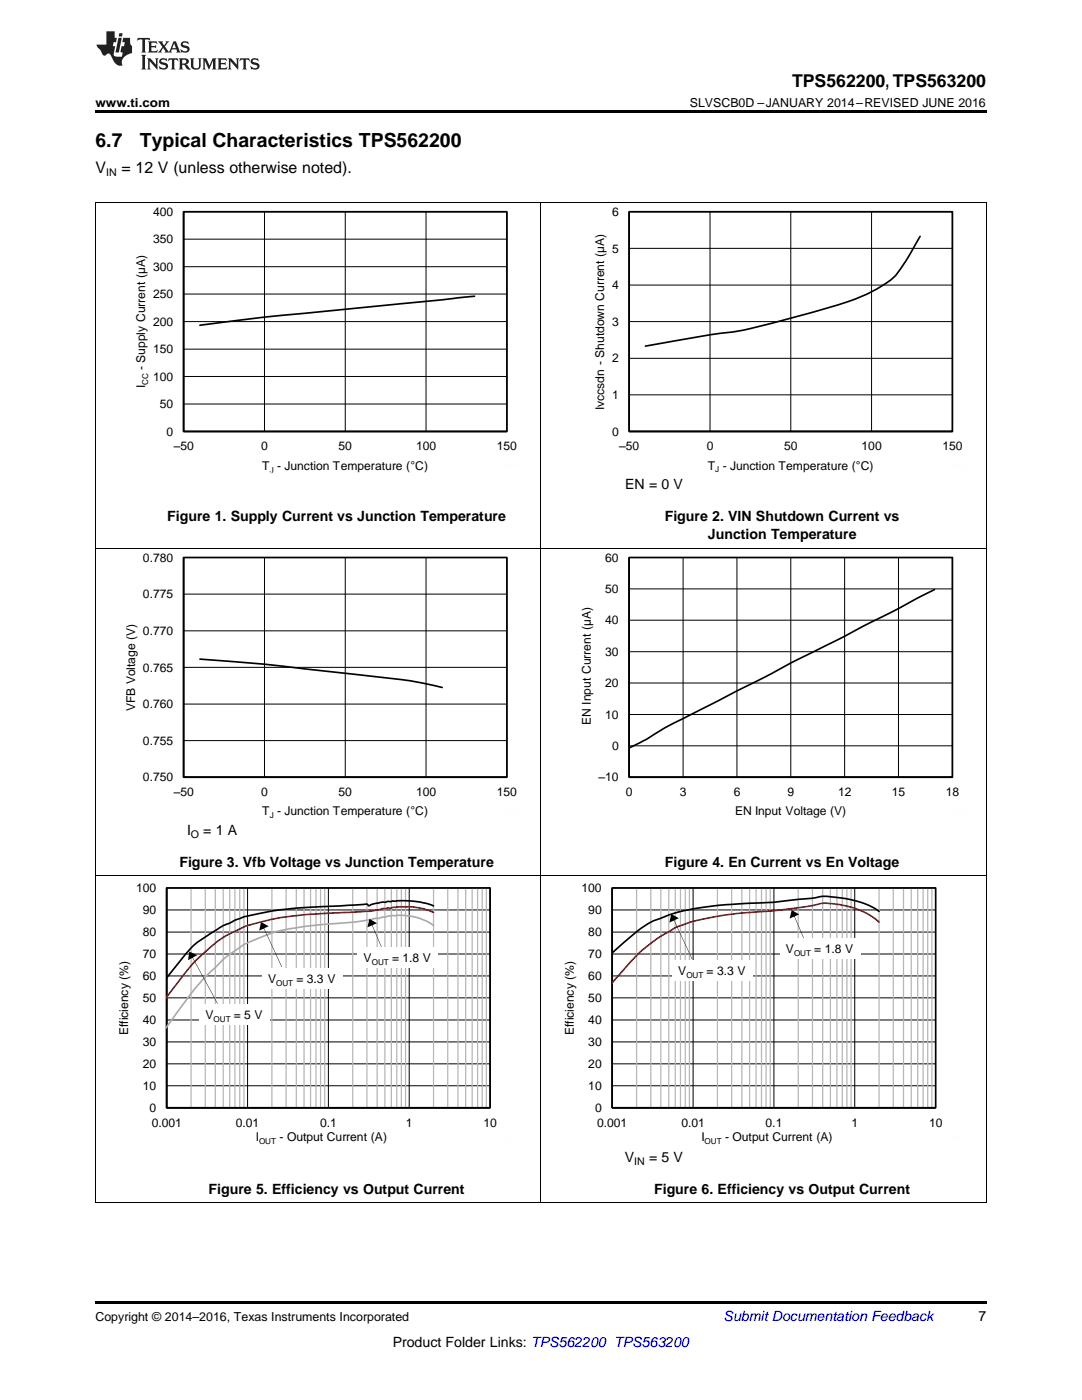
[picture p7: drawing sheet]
<svg xmlns="http://www.w3.org/2000/svg" width="216mm" height="279mm" viewBox="0 0 216 279" stroke-linecap="round" stroke-linejoin="round" font-family="sans-serif">
<path d="M19 240h.2zM196.7 240h.1zM19 259.7h177.8v.5h-177.8z" fill="#000"/>
<g fill="none" stroke="#000" stroke-width=".2">
<path d="M19.1 174.7v65.3M33.3 177.2h64.5v43.9h-64.5zM49.4 177.2v43.9M65.5 177.2v43.9M81.7 177.2v43.9M107.9 174.7v65.3M196.8 174.7v65.3M33.3 199.1h64.5M33.3 194.8h64.5M33.3 190.4h64.5M33.3 186h64.5M33.3 181.6h64.5"/>
<path d="M33.3 216.7h64.5M33.3 212.3h64.5M33.3 207.9h64.5M33.3 203.6h64.5M19 240h177.8"/>
</g>
<g fill="none" stroke="#b7b7b7" stroke-width=".25">
<path d="M38.1 177.2v43.9M41 177.2v43.9M43 177.2v43.9M44.5 177.2v43.9M45.8 177.2v43.9M46.9 177.2v43.9M47.8 177.2v43.9M48.7 177.2v43.9M54.3 177.2v43.9M57.1 177.2v43.9M59.1 177.2v43.9M60.7 177.2v43.9"/>
<path d="M62 177.2v43.9M63 177.2v43.9M64 177.2v43.9M64.8 177.2v43.9M70.4 177.2v43.9M73.2 177.2v43.9M75.3 177.2v43.9M76.8 177.2v43.9M78.1 177.2v43.9M79.2 177.2v43.9M80.1 177.2v43.9M80.9 177.2v43.9"/>
<path d="M86.5 177.2v43.9M89.3 177.2v43.9M91.4 177.2v43.9M92.9 177.2v43.9M94.2 177.2v43.9M95.3 177.2v43.9M96.2 177.2v43.9M97 177.2v43.9"/>
</g>
<path d="M33.3 177.2h64.5v43.9h-64.5zM33.3 177.2v43.9h64.5M86.5 180.8l-2.7-.8-3.4-.3-4.5 .4-1.6 .4-.7 .3a.96 .96 0 0 0-1.2-.3l-13.3 .7a53.2 53.2 0 0 0-11 2l-1.7 .7a37.3 37.3 0 0 0-7.7 4.7l-1.6 1.7-3.9 4.9" fill="none" stroke="#000" stroke-width=".33"/>
<path d="M86.5 184.7l-1.6-.9-2.2-.8a13.3 13.3 0 0 0-7.2 .3h-.5l-3.9 .7-10.4 .9a29.6 29.6 0 0 0-12.9 4.2 24.3 24.3 0 0 0-5.5 4.6 50.9 50.9 0 0 0-7.6 9.3l-1.5 2" fill="none" stroke="#aaa" stroke-width=".33"/>
<path d="M86.5 182.1l-1.9-.7-1.1-.2-1.2-.2h-2.2l-3.6 .3-2.9 .6-13.7 .7a42.6 42.6 0 0 0-11.8 2.7l-.5 .2a21.2 21.2 0 0 0-7.4 5.2 72.3 72.3 0 0 0-7 8.3" fill="none" stroke="#f00" stroke-width=".33"/>
<path d="M22.7 175.4h81.3v53.2h-81.3z" fill="none" stroke="#fefefe" stroke-width=".2" stroke-dasharray=".4 .1" stroke-linecap="butt"/>
<path d="M71.3 189h16.2v4.1h-16.2z" fill-rule="evenodd" fill="#fff"/>
<path d="M74.1 184.4l2.1 4.6zM73.7 183.4l1.5 .8-1.9 .9z" fill="#000"/>
<path d="M52.2 193.2h16.2v4.1h-16.2z" fill-rule="evenodd" fill="#fff"/>
<path d="M52.5 185l3.8 8zM52.1 184l1.5 .8-1.9 .9z" fill="#000"/>
<path d="M39.7 200.3h14.1v4.1h-14.1z" fill-rule="evenodd" fill="#fff"/>
<path d="M38.2 190.8l5.3 9.5zM37.8 189.9l1.6 .7-1.9 1z" fill="#000"/>
<g fill="none" stroke="#000" stroke-width=".2">
<path d="M122.2 177.2h64.5v43.9h-64.5zM138.3 177.2v43.9M154.4 177.2v43.9M170.6 177.2v43.9M122.2 199.1h64.5M122.2 194.8h64.5M122.2 190.4h64.5M122.2 186h64.5M122.2 181.6h64.5M122.2 216.7h64.5M122.2 212.3h64.5M122.2 207.9h64.5"/>
<path d="M122.2 203.6h64.5"/>
</g>
<g fill="none" stroke="#b7b7b7" stroke-width=".25">
<path d="M127 177.2v43.9M129.9 177.2v43.9M131.9 177.2v43.9M133.4 177.2v43.9M134.7 177.2v43.9M135.8 177.2v43.9M136.7 177.2v43.9M137.6 177.2v43.9M143.2 177.2v43.9M146 177.2v43.9M148 177.2v43.9M149.6 177.2v43.9"/>
<path d="M150.9 177.2v43.9M151.9 177.2v43.9M152.9 177.2v43.9M153.7 177.2v43.9M159.3 177.2v43.9M162.1 177.2v43.9M164.2 177.2v43.9M165.7 177.2v43.9M167 177.2v43.9M168.1 177.2v43.9M169 177.2v43.9M169.8 177.2v43.9"/>
<path d="M175.4 177.2v43.9M178.2 177.2v43.9M180.3 177.2v43.9M181.8 177.2v43.9M183.1 177.2v43.9M184.2 177.2v43.9M185.1 177.2v43.9M185.9 177.2v43.9"/>
</g>
<path d="M122.2 177.2h64.5v43.9h-64.5zM122.2 177.2v43.9h64.5M175.4 181.9a19.4 19.4 0 0 0-9.7-2.9 9.9 9.9 0 0 0-4 .3l-7.3 .8-7.5 .3a44.9 44.9 0 0 0-16.6 3.4 41 41 0 0 0-8.2 6.4" fill="none" stroke="#000" stroke-width=".33"/>
<path d="M175.4 184a16.3 16.3 0 0 0-12-3.6l-2.5 .5-6.5 .9-6.4 .4a42 42 0 0 0-13.6 3.1 35.8 35.8 0 0 0-11.4 9.9l-.9 1" fill="none" stroke="#f00" stroke-width=".33"/>
<path d="M111.6 175.4h81.3v53.2h-81.3z" fill="none" stroke="#fefefe" stroke-width=".2" stroke-dasharray=".4 .1" stroke-linecap="butt"/>
<path d="M155.6 187.3h16.1v4h-16.1z" fill-rule="evenodd" fill="#fff"/>
<path d="M158.3 182.6l2.1 4.6zM158 181.6l1.5 .9-1.9 .8z" fill="#000"/>
<path d="M134.1 191.6h16.1v4.1h-16.1z" fill-rule="evenodd" fill="#fff"/>
<g fill="#000">
<path d="M19 22h177.8v.5h-177.8z"/>
<path d="M134.3 183.4l3.7 8zM133.9 182.4l1.6 .8-1.9 .9z"/>
</g>
<g fill="none" stroke="#000" stroke-width=".2">
<path d="M19 40.4h177.8M19.1 40.4v134.3M36.7 42.3h64.4v43.8M36.7 58.7h64.4M36.7 53.2h64.4M36.7 47.7h64.4M52.8 42.3v43.8M68.9 42.3v43.8M85 42.3v43.8M107.9 40.4v134.3M125.6 42.3h64.4v43.8h-64.4M125.6 56.9h64.4"/>
<path d="M125.6 49.6h64.4M141.7 42.3v43.8M157.8 42.3v43.8M173.9 42.3v43.8M196.8 40.4v134.3M36.7 75.1h64.4M36.7 69.7h64.4M36.7 64.2h64.4M125.6 64.2h64.4M125.6 78.8h64.4M125.6 71.5h64.4M36.7 80.6h64.4"/>
<path d="M19 109.4h177.8M36.7 111.3h64.4v43.8h-64.4M36.7 118.6h64.4M52.8 111.3v43.8M68.9 111.3v43.8M85 111.3v43.8M125.6 111.3h64.4v43.8h-64.4zM125.6 117.5h64.4M136.3 111.3v43.8M147 111.3v43.8M157.8 111.3v43.8M168.5 111.3v43.8"/>
<path d="M179.3 111.3v43.8M36.7 133.2h64.4M36.7 125.9h64.4M125.6 136.3h64.4M125.6 130.1h64.4M125.6 123.8h64.4M36.7 147.8h64.4M36.7 140.5h64.4M125.6 148.8h64.4M125.6 142.6h64.4M19 174.7h177.8"/>
</g>
<path d="M36.6 42.3h64.5v43.8h-64.5zM36.6 42.3v43.8h64.5M94.7 59.1l-41 4.1-13.8 1.7M125.5 42.3h64.5v43.8h-64.5zM125.5 42.3v43.8h64.5M183.6 47.2l-2.4 4.2a19.7 19.7 0 0 1-3.3 4.4 34.2 34.2 0 0 1-12.4 5.6l-12.2 3.3a60.9 60.9 0 0 1-11.6 2.1l-12.9 2.3M36.6 111.3h64.5v43.8h-64.5zM36.6 111.3v43.8h64.5M125.5 111.3h64.5v43.8h-64.5zM125.5 111.3v43.8h64.5M186.5 117.7l-48.2 24.7a76.7 76.7 0 0 0-9.9 5.4l-2.9 1.5M39.9 131.5l12.9 1.1 11.7 1.3a221.1 221.1 0 0 1 21.1 2.7l2.6 .6" fill="none" stroke="#000" stroke-width=".33"/>
<path d="M22.9 41.2h81.2v53.1h-81.2zM111.8 41.2h81.2v53.1h-81.2zM22.9 110.2h81.2v53.1h-81.2zM111.8 110.2h81.2v53.1h-81.2z" fill="none" stroke="#fefefe" stroke-width=".2" stroke-dasharray=".4 .1" stroke-linecap="butt"/>
<g fill="#231f20">
<path d="M27.5 7.6l-.1 .5 .4-.2h.6v.1v2.1l-.2 .4h1l-.3-.4v-2.1l.1-.1h.5l.5 .2-.2-.5zM29.5 8.3l.2 .3v1.5l-.2 .4h1.8l.2-.6a1.04 1.04 0 0 1-1.3 .2v-.7h.6l.3 .2v-.6l-.3 .2h-.6v-.6l.8-.1 .4 .3-.2-.5zM31.5 8.3l.9 1.1-.9 1.1h.8l-.2-.2 .5-.7 .4 .7-.2 .2h1.5l-.1-.2 .1-.4h.9l.1 .4-.2 .2h1l-.3-.3-.7-1.9h-.5l-.9 2-.8-1 .9-1h-.8l.1 .3-.3 .5-.4-.6 .2-.2zM34.7 8.6l.4 1h-.7zM36.3 8.4a.63 .63 0 0 0-.2 .7 .63 .63 0 0 0 .6 .4l.6 .2 .1 .2a.75 .75 0 0 1-.7 .4 .75 .75 0 0 1-.6-.5l.1 .7 .1-.1a1.11 1.11 0 0 0 1.5-.6 1.13 1.13 0 0 0-1.2-.8l-.1-.4a1.04 1.04 0 0 1 1.2 .2l-.2-.5-.1 .1-.5-.2zM28.2 10.9l.2 .4v2.2l-.2 .4h1l-.3-.4v-2.2l.3-.4zM29.3 11.6l.3 .4v1.5l-.3 .4h.8l-.2-.4v-1.3l1.5 1.7v-1.9l.2-.4h-.7l.2 .4v.9l-1.1-1.3zM32 11.8a.62 .62 0 0 0-.2 .7 .62 .62 0 0 0 .6 .4l.6 .1 .1 .3a.76 .76 0 0 1-.7 .3 .76 .76 0 0 1-.6-.4l.1 .7 .1-.1a1.11 1.11 0 0 0 1.5-.6 1.13 1.13 0 0 0-1.2-.8l-.1-.4a1.04 1.04 0 0 1 1.2 .2l-.2-.6-.1 .1-.5-.1zM33.7 11.6l-.2 .6a.61 .61 0 0 1 .8-.3v1.6l-.2 .4h.9l-.2-.4v-1.6a.63 .63 0 0 1 .8 .3l-.2-.6zM35.6 11.6l.3 .4v1.5l-.3 .4h1l-.2-.2v-.8l.5 .2a.76 .76 0 0 0 1.2 .7l-1-1a.58 .58 0 0 0 .6-.5 .58 .58 0 0 0-.5-.6zM36.4 11.9h.1a.45 .45 0 0 1 .5 .1 .45 .45 0 0 1 .1 .5l-.7 .2zM37.9 11.6l.2 .2a2.17 2.17 0 0 0 .3 1.9 .99 .99 0 0 0 1.6-.6v-1.1l.2-.4h-.7l.2 .2a1.92 1.92 0 0 1-.2 1.8 .6 .6 0 0 1-.9-.5v-1.1l.2-.4zM40.4 11.6l.2 .4v1.5l-.2 .4h.7l-.2-.4v-1.4l.8 1.8 .8-1.8v1.4l-.2 .4h.9l-.2-.4v-1.5l.2-.4h-.8l-.6 1.5-.6-1.5zM43.4 11.6l.2 .4v1.5l-.2 .4h1.8l.2-.6a1.04 1.04 0 0 1-1.3 .1v-.6h.5l.4 .2v-.6l-.4 .2h-.5v-.7h.8l.3 .3-.1-.6zM45.5 11.6l.2 .4v1.5l-.2 .4h.7l-.2-.4v-1.3l1.5 1.7v-1.9l.2-.4h-.7l.2 .4v.9l-1.1-1.3zM47.9 11.6l-.1 .6a.61 .61 0 0 1 .8-.3v1.6l-.3 .4h1l-.3-.4 .1-1.6a.63 .63 0 0 1 .7 .3l-.1-.6zM50.2 11.8a.62 .62 0 0 0-.2 .7 .62 .62 0 0 0 .6 .4l.6 .1 .2 .3a.76 .76 0 0 1-.8 .3 .76 .76 0 0 1-.6-.4l.1 .7 .2-.1a1.11 1.11 0 0 0 1.5-.6 1.13 1.13 0 0 0-1.3-.8l-.1-.4a1.04 1.04 0 0 1 1.2 .2l-.1-.6-.2 .1-.5-.1z"/>
<path d="M21.2 6.3v2.6h-1.9l.1 .4 .7 .9a.91 .91 0 0 0 1 .8 .56 .56 0 0 1 .5-.3 .56 .56 0 0 1 .5 .3l.4 .8a1.53 1.53 0 0 0 1.9 1.2 1.54 1.54 0 0 1 1-2.1l.9-.3v-1.4a1.52 1.52 0 0 1-.3-1.6h-1.4l-.2 .8h.5l-.2 .8h-.4l-.2 1v.2l.4 .1-.2 .8a1.93 1.93 0 0 1-1.6-.3l.3-1.8h-.5l.2-.8h.4l.2-.8h-.4v-1.3zM23.6 7.6l-.6 2.9h.7l.6-2.9zM23.8 6.6l-.1 .7h.6l.2-.7z"/>
</g>
<g font-size="3.9">
<text x="19" y="29.3">6.7</text>
<text x="27.9" y="29.3">Typical Characteristics TPS562200</text>
</g>
<text font-size="3.5" x="158" y="17.3">TPS562200, TPS563200</text>
<g font-size="3.2">
<text x="19" y="34.4">V</text>
<text x="24.2" y="34.4">= 12 V (unless otherwise noted).</text>
</g>
<g font-size="2.8">
<text x="124.7" y="97.6">EN = 0 V</text>
<text x="33.4" y="104">Figure 1. Supply Current vs Junction Temperature</text>
<text x="132.6" y="104">Figure 2. VIN Shutdown Current vs</text>
<text x="141.3" y="107.7">Junction Temperature</text>
<text x="37.3" y="166.6">I</text>
<text x="40.6" y="166.6">= 1 A</text>
<text x="35.8" y="173">Figure 3. Vfb Voltage vs Junction Temperature</text>
<text x="132.7" y="173">Figure 4. En Current vs En Voltage</text>
<text x="124.7" y="231.9">V</text>
<text x="129.5" y="231.9">= 5 V</text>
<text x="41.6" y="238.3">Figure 5. Efficiency vs Output Current</text>
<text x="130.5" y="238.3">Figure 6. Efficiency vs Output Current</text>
<text x="195.3" y="263.6">7</text>
<text x="78.4" y="268.9">Product Folder Links: TPS562200 TPS563200</text>
</g>
<text font-size="2.8" fill="#0000c8" x="144.4" y="263.6">Submit Documentation Feedback</text>
<g font-size="2.5">
<text x="19" y="21.4">www.ti.com</text>
<text x="137.7" y="21.4">SLVSCB0D –JANUARY 2014–REVISED JUNE 2016</text>
<text x="19" y="263.6">Copyright © 2014–2016, Texas Instruments Incorporated</text>
</g>
<g font-size="2.4">
<text x="30.5" y="43.1">400</text>
<text x="122.1" y="43.1">6</text>
<text x="30.5" y="48.6">350</text>
<text x="122.1" y="50.4">5</text>
<text x="30.5" y="59.5">250</text>
<text x="30.5" y="54.1">300</text>
<text x="122.1" y="57.7">4</text>
<text x="30.5" y="65">200</text>
<text x="122.1" y="65">3</text>
<text x="30.5" y="70.5">150</text>
<text x="29" y="77.5" transform="rotate(-90 29 77.5)">I</text>
<text x="29" y="73.9" transform="rotate(-90 29 73.9)">- Supply Current (µA)</text>
<text x="30.5" y="76">100</text>
<text x="122.1" y="72.3">2</text>
<text x="31.9" y="81.5">50</text>
<text x="120.6" y="81.8" transform="rotate(-90 120.6 81.8)">Ivccsdn - Shutdown Current (µA)</text>
<text x="122.1" y="79.6">1</text>
<text x="33.2" y="86.9">0</text>
<text x="34.7" y="89.9">±50</text>
<text x="52.1" y="89.9">0</text>
<text x="67.6" y="89.9">50</text>
<text x="83" y="89.9">100</text>
<text x="99.2" y="89.9">150</text>
<text x="122.1" y="86.9">0</text>
<text x="123.6" y="89.9">±50</text>
<text x="141" y="89.9">0</text>
<text x="156.5" y="89.9">50</text>
<text x="171.9" y="89.9">100</text>
<text x="188.1" y="89.9">150</text>
<text x="52.3" y="93.7">T - Junction Temperature (ÉC)</text>
<text x="141.2" y="93.7">T - Junction Temperature (ÉC)</text>
<text x="28.5" y="112.1">0.780</text>
<text x="120.8" y="112.1">60</text>
<text x="28.5" y="119.4">0.775</text>
<text x="120.8" y="118.4">50</text>
<text x="120.8" y="124.6">40</text>
<text x="28.5" y="126.7">0.770</text>
<text x="120.8" y="130.9">30</text>
<text x="28.5" y="134">0.765</text>
<text x="120.8" y="137.2">20</text>
<text x="26.9" y="141.9" transform="rotate(-90 26.9 141.9)">VFB Voltage (V)</text>
<text x="28.5" y="141.3">0.760</text>
<text x="120.8" y="143.4">10</text>
<text x="28.5" y="148.6">0.755</text>
<text x="117.9" y="144.7" transform="rotate(-90 117.9 144.7)">EN Input Current (µA)</text>
<text x="122.1" y="149.7">0</text>
<text x="28.5" y="156">0.750</text>
<text x="119.4" y="156">±10</text>
<text x="34.7" y="158.9">±50</text>
<text x="52.1" y="158.9">0</text>
<text x="67.6" y="158.9">50</text>
<text x="83" y="158.9">100</text>
<text x="99.2" y="158.9">150</text>
<text x="124.9" y="158.9">0</text>
<text x="135.6" y="158.9">3</text>
<text x="146.4" y="158.9">6</text>
<text x="157.1" y="158.9">9</text>
<text x="167.2" y="158.9">12</text>
<text x="178" y="158.9">15</text>
<text x="188.7" y="158.9">18</text>
<text x="52.3" y="162.7">T - Junction Temperature (ÉC)</text>
<text x="146.7" y="162.7">EN Input Voltage (V)</text>
<text x="27.2" y="178.1">100</text>
<text x="116.1" y="178.1">100</text>
<text x="28.5" y="182.4">90</text>
<text x="117.4" y="182.4">90</text>
<text x="28.5" y="191.2">70</text>
<text x="28.5" y="186.8">80</text>
<text x="72.6" y="191.9">V</text>
<text x="78.2" y="191.9">= 1.8 V</text>
<text x="117.4" y="191.2">70</text>
<text x="117.4" y="186.8">80</text>
<text x="156.8" y="190.2">V</text>
<text x="162.5" y="190.2">= 1.8 V</text>
<text x="28.5" y="195.6">60</text>
<text x="53.5" y="196.1">V</text>
<text x="59.2" y="196.1">= 3.3 V</text>
<text x="117.4" y="195.6">60</text>
<text x="135.3" y="194.5">V</text>
<text x="141" y="194.5">= 3.3 V</text>
<text x="28.5" y="200">50</text>
<text x="41" y="203.3">V</text>
<text x="46.7" y="203.3">= 5 V</text>
<text x="117.4" y="200">50</text>
<text x="25.6" y="206.6" transform="rotate(-90 25.6 206.6)">Efficiency (%)</text>
<text x="28.5" y="208.8">30</text>
<text x="28.5" y="204.4">40</text>
<text x="114.5" y="206.6" transform="rotate(-90 114.5 206.6)">Efficiency (%)</text>
<text x="117.4" y="208.8">30</text>
<text x="117.4" y="204.4">40</text>
<text x="28.5" y="213.2">20</text>
<text x="117.4" y="213.2">20</text>
<text x="28.5" y="217.5">10</text>
<text x="29.8" y="221.9">0</text>
<text x="117.4" y="217.5">10</text>
<text x="118.7" y="221.9">0</text>
<text x="30.3" y="224.9">0.001</text>
<text x="47.1" y="224.9">0.01</text>
<text x="51.1" y="227.7">I</text>
<text x="55.8" y="227.7">- Output Current (A)</text>
<text x="63.9" y="224.9">0.1</text>
<text x="81" y="224.9">1</text>
<text x="96.5" y="224.9">10</text>
<text x="119.2" y="224.9">0.001</text>
<text x="136" y="224.9">0.01</text>
<text x="140" y="227.7">I</text>
<text x="144.7" y="227.7">- Output Current (A)</text>
<text x="152.8" y="224.9">0.1</text>
<text x="169.9" y="224.9">1</text>
<text x="185.4" y="224.9">10</text>
</g>
<g font-size="2.1">
<text x="21.2" y="35.1">IN</text>
<text x="38.1" y="167.2">O</text>
<text x="126.5" y="232.5">IN</text>
</g>
<g font-size="1.6">
<text x="29.5" y="76.9" transform="rotate(-90 29.5 76.9)">CC</text>
<text x="53.8" y="94.3">J</text>
<text x="142.7" y="94.3">J</text>
<text x="53.8" y="163.3">J</text>
<text x="158.4" y="190.8">OUT</text>
<text x="55.1" y="196.7">OUT</text>
<text x="74.2" y="192.5">OUT</text>
<text x="137" y="195.1">OUT</text>
<text x="42.6" y="203.9">OUT</text>
<text x="51.7" y="228.3">OUT</text>
<text x="140.6" y="228.3">OUT</text>
</g>
</svg>
